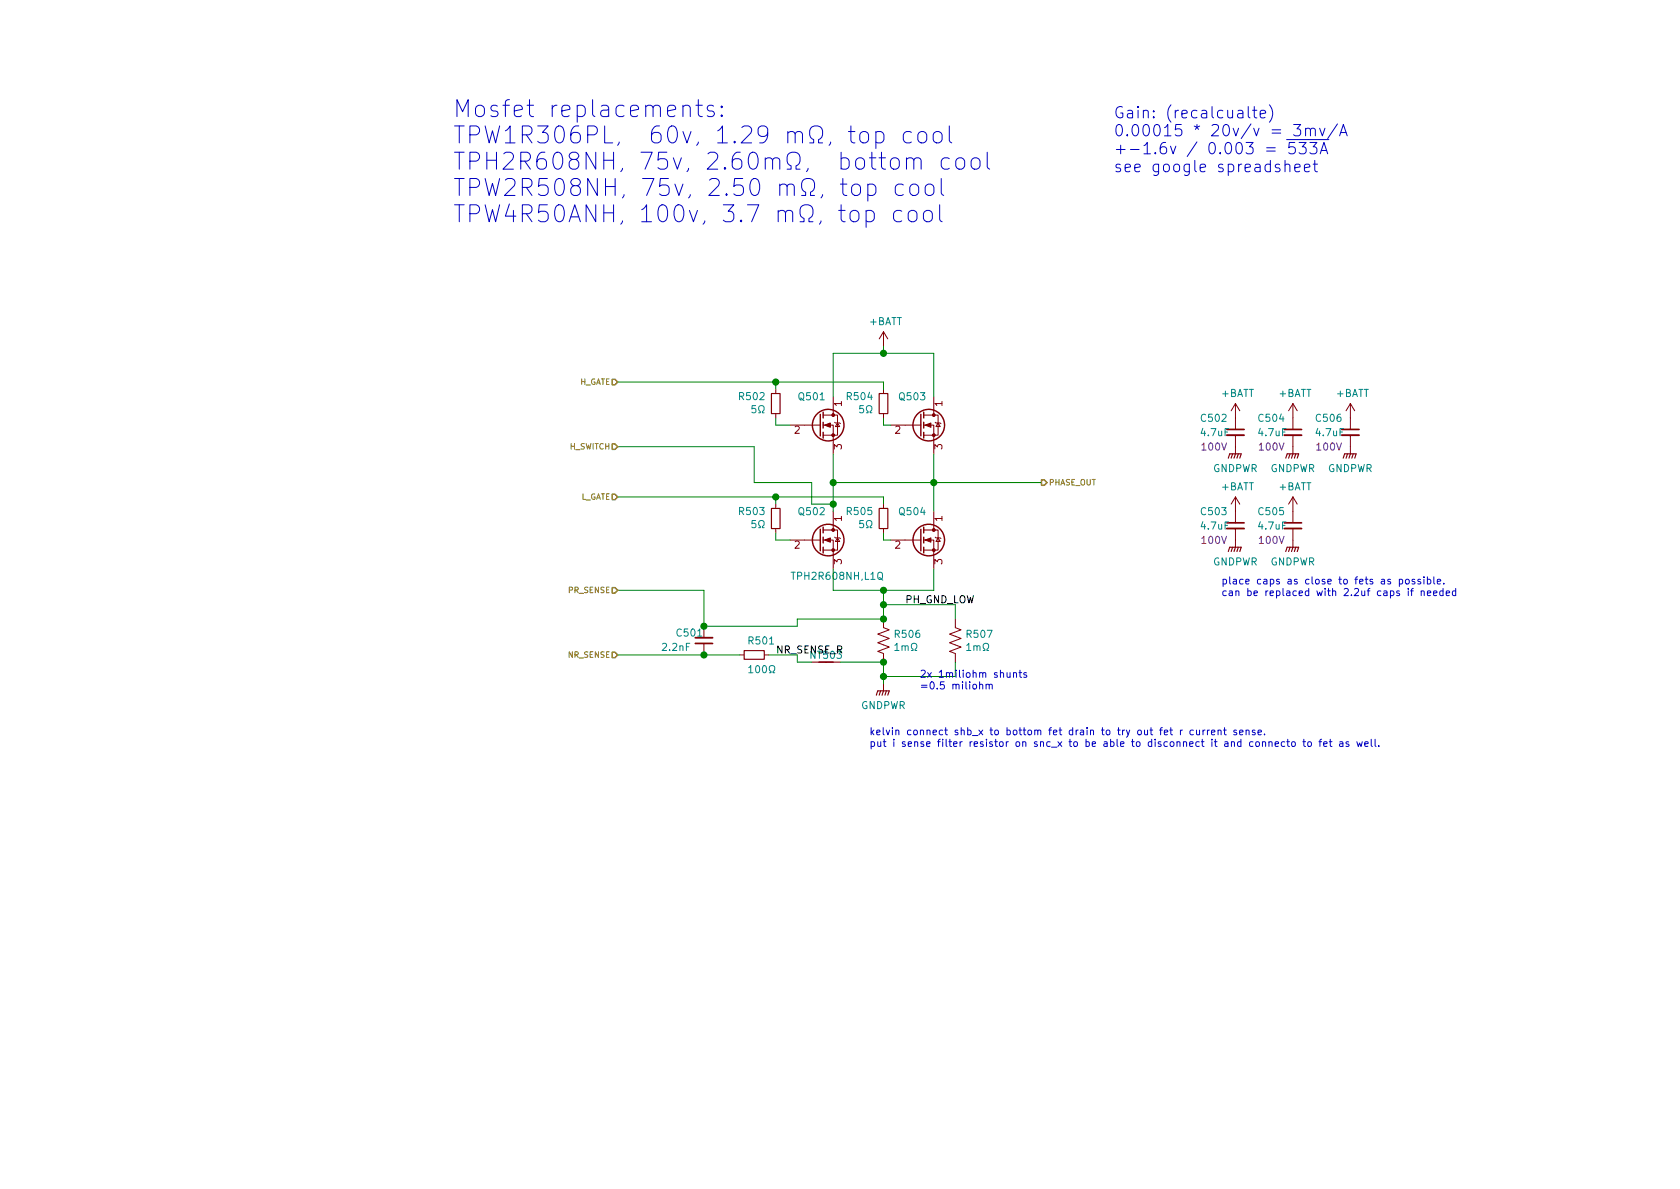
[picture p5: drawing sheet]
<svg xmlns="http://www.w3.org/2000/svg" width="297mm" height="210mm" viewBox="0 0 297 210" stroke-linecap="round" stroke-linejoin="round" font-family="sans-serif">
<g fill="none" stroke="#840000" stroke-width=".18">
<path d="M156.2 58.7v2.5M156.2 58.7l-.8 1.2M156.2 58.7l.8 1.2M137.2 68.8v.8M137.2 73.1v.8M139.7 75.2h5.3M145.5 75.2h1.8v5.1M145.5 73.4h2.6v3.6h-2.6M147.3 70.1v3.3M147.6 74.7l.1 .1h.8l.1 .1M148.1 74.8l.4 .6h-.8zM156.2 68.8v.8"/>
<path d="M156.2 73.1v.8M157.5 75.2h5.3M163.3 75.2h1.8v5.1M163.3 73.4h2.6v3.6h-2.6M165.1 70.1v3.3M165.4 74.7l.1 .1h.7l.2 .1M165.9 74.8l.3 .6h-.7zM218.4 71.4v4.5M218.4 77v3.3M218.4 71.4l-.7 1.2M218.4 71.4l.8 1.2M228.6 71.4v4.5"/>
<path d="M228.6 77v3.3M228.6 71.4l-.8 1.2M228.6 71.4l.8 1.2M238.8 71.4v4.5M238.8 77v3.3M238.8 71.4l-.8 1.2M238.8 71.4l.7 1.2M137.2 89.1v.8M137.2 93.5v.7M139.7 95.5h5.3M145.5 95.5h1.8v5.1M145.5 93.7h2.6v3.6h-2.6"/>
<path d="M147.3 90.4v3.3M147.6 95l.1 .1h.8l.1 .1M148.1 95.1l.4 .7h-.8zM156.2 89.1v.8M156.2 93.5v.7M157.5 95.5h5.3M163.3 95.5h1.8v5.1M163.3 93.7h2.6v3.6h-2.6M165.1 90.4v3.3M165.4 95l.1 .1h.7l.2 .1M165.9 95.1l.3 .7h-.7zM218.4 87.9v4.6"/>
<path d="M218.4 93.5v3.3M218.4 87.9l-.7 1.2M218.4 87.9l.8 1.2M228.6 87.9v4.6M228.6 93.5v3.3M228.6 87.9l-.8 1.2M228.6 87.9l.8 1.2M124.5 110.7v2.1M124.5 113.8v2M130.8 115.8h.8M135.1 115.8h.8M156.2 109.5v1.5l1 .4-2 .7 2 .8-2 .8 2 .7-2 .8 1 .4v1.5"/>
<path d="M168.9 109.5v1.5l1 .4-2 .7 2 .8-2 .8 2 .7-2 .8 1 .4v1.5M156.2 120.9v1.3"/>
</g>
<g fill="none" stroke="#840000" stroke-width=".2">
<path d="M136.4 69.6h1.5v3.5h-1.5zM155.4 69.6h1.6v3.5h-1.6zM136.4 89.9h1.5v3.6h-1.5zM155.4 89.9h1.6v3.6h-1.6zM217.2 81l.2-.7h2.1l-.3 .7M217.2 97.5l.2-.7h2.1l-.3 .7M217.9 80.3l-.2 .7M217.9 96.8l-.2 .7M218.4 80.3l-.2 .7M218.4 96.8l-.2 .7M218.9 80.3l-.2 .7M218.9 96.8l-.2 .7"/>
<path d="M227.3 81l.3-.7h2l-.2 .7M227.3 97.5l.3-.7h2l-.2 .7M228.1 80.3l-.3 .7M228.1 96.8l-.3 .7M228.6 80.3l-.3 .7M228.6 96.8l-.3 .7M229.1 80.3l-.2 .7M229.1 96.8l-.2 .7M237.5 81l.2-.7h2.1l-.3 .7M238.3 80.3l-.3 .7M238.8 80.3l-.3 .7M239.3 80.3l-.3 .7"/>
<path d="M131.6 115.1h3.5v1.5h-3.5zM154.9 122.9l.3-.7h2l-.2 .7M155.7 122.2l-.3 .7M156.2 122.2l-.2 .7M156.7 122.2l-.2 .7"/>
</g>
<g fill="none" stroke="#840000" stroke-width=".25">
<path d="M145 73.3v3.8M145.5 72.9v1M145.5 74.7v1M145.5 76.4v1.1M162.8 73.3v3.8M163.3 72.9v1M163.3 74.7v1M163.3 76.4v1.1M145 93.6v3.8M145.5 93.2v1M145.5 95v1M145.5 96.8v1"/>
<path d="M162.8 93.6v3.8M163.3 93.2v1M163.3 95v1M163.3 96.8v1"/>
<circle cx="146.4" cy="75.2" r="2.79"/>
<circle cx="164.2" cy="75.2" r="2.79"/>
<circle cx="146.4" cy="95.5" r="2.79"/>
<circle cx="164.2" cy="95.5" r="2.79"/>
</g>
<g fill="#840000" stroke="#840000" stroke-width=".18">
<path d="M163.6 75.2l1-.4v.8z"/>
<path d="M145.8 75.2l1-.4v.8z"/>
<path d="M163.6 95.5l1-.4v.8z"/>
<path d="M145.8 95.5l1-.4v.8z"/>
<circle cx="165.1" cy="77" r=".25"/>
<circle cx="165.1" cy="73.4" r=".25"/>
<circle cx="147.3" cy="77" r=".25"/>
<circle cx="147.3" cy="73.4" r=".25"/>
<circle cx="165.1" cy="97.3" r=".25"/>
<circle cx="165.1" cy="93.7" r=".25"/>
<circle cx="147.3" cy="97.3" r=".25"/>
<circle cx="147.3" cy="93.7" r=".25"/>
</g>
<g fill="none" stroke="#008484" stroke-width=".18">
<path d="M133.6 71.7h-.6l-.1 .6 .2-.1 .5 .1v.6l-.2 .1-.5-.1M134.1 73h.3v-.2a.55 .55 0 0 1-.2-.9 .55 .55 0 0 1 .9 0v.2a.53 .53 0 0 1-.3 .7v.2h.3M152.7 71.7h-.7v.6l.2-.1 .5 .1v.6l-.2 .1-.5-.1M153.2 73h.3v-.2a.55 .55 0 0 1-.3-.9 .55 .55 0 0 1 .9 0l.1 .2a.53 .53 0 0 1-.4 .7v.2h.4M133.6 92h-.6l-.1 .7 .2-.2 .5 .2v.5l-.2 .1-.5-.1M134.1 93.3h.3v-.2a.55 .55 0 0 1-.2-.8 .55 .55 0 0 1 .9-.1v.2a.53 .53 0 0 1-.3 .7v.2h.3M152.7 92h-.7v.7l.2-.2 .5 .2v.5l-.2 .1-.5-.1M153.2 93.3h.3v-.2a.55 .55 0 0 1-.3-.8 .55 .55 0 0 1 .9-.1l.1 .2a.53 .53 0 0 1-.4 .7v.2h.4M132.4 118.1l.3-.4v1.3M132.4 119h.7M136 119h.3v-.3a.54 .54 0 0 1-.3-.7 .54 .54 0 0 1 .8-.2 .59 .59 0 0 1-.1 .9v.3h.3M139.9 101.2h.7"/>
<path d="M158.2 114.1l.4-.3v1.2M158.2 115h.8M161.1 115h.3v-.2a.54 .54 0 0 1-.2-.7 .54 .54 0 0 1 .7-.3 .59 .59 0 0 1-.1 1v.2h.3M170.9 114.1l.4-.3v1.2M170.9 115h.8M173.8 115h.3v-.2a.54 .54 0 0 1-.2-.7 .54 .54 0 0 1 .7-.3 .59 .59 0 0 1-.1 1v.2h.3"/>
</g>
<path d="M216.9 77h3.1M227.1 77h3M237.2 77h3.1M216.9 93.5h3.1M227.1 93.5h3M122.9 112.8h3.1" fill="none" stroke="#840000" stroke-width=".33"/>
<path d="M216.9 75.9h3.1M227.1 75.9h3M237.2 75.9h3.1M216.9 92.5h3.1M227.1 92.5h3M122.9 113.8h3.1" fill="none" stroke="#840000" stroke-width=".3"/>
<g fill="none" stroke="#008400" stroke-width=".18">
<path d="M109.2 79h24.1v6.3h10.2v3.8h3.8M109.2 67.6h47v1.2M137.2 67.6v1.2M137.2 73.9v1.3h2.5M147.3 70.1v-7.6h17.8v7.6M156.2 61.2v1.3M156.2 73.9v1.3h1.3M109.2 87.9h47v1.2M137.2 87.9v1.2M137.2 94.2v1.3h2.5M147.3 80.3v10.1M147.3 85.3h36.8"/>
<path d="M156.2 94.2v1.3h1.3M165.1 80.3v10.1M109.2 104.4h15.3v6.3h16.5v-1.2h15.2v-5.1M109.2 115.8h21.6M135.9 115.8h5.1v1.3h2.5M147.3 100.6v3.8h17.8v-3.8M148.6 117.1h7.6v3.8M156.2 106.9h12.7v2.6M168.9 117.1v2.5h-12.7"/>
</g>
<path d="M108.3 67.1h.4l.5 .5-.5 .4h-.4zM108.3 78.5h.4l.5 .5-.5 .5h-.4zM108.3 87.4h.4l.5 .5-.5 .5h-.4zM184.1 84.9h.5l.5 .4-.5 .5h-.5zM108.3 103.9h.4l.5 .5-.5 .5h-.4zM108.3 115.3h.4l.5 .5-.5 .5h-.4z" fill="none" stroke="#848400" stroke-width=".25"/>
<g fill="none" stroke="#0000c2" stroke-width=".18">
<path d="M120.8 18.9a.76 .76 0 0 1 1.2 .1v1.6M123 18.6h1.2M123.5 17.6v2.6l.1 .3 .6 .1M126.2 18.8l-.3-.2h-.4l-.3 .2-.2 .2 .2 .5 1 .3 .1 .2-.1 .5-.3 .1h-.6l-.3-.1M127.6 18.8l.1 .1-.1 .1-.1-.1 .1-.1v.2M220.7 18.8v1.7l.3 .3M221.5 19.5h.7M221.8 18.8v1.7v.2l.4 .1M224.4 18.5a2.29 2.29 0 0 1 0 3.1M127.6 20.3l.1 .2-.1 .1-.1-.1 .1-.2v.3M150 23.3h1.2M150.4 22.3v2.5l.2 .3 .6 .2"/>
<path d="M150.4 37.5a.81 .81 0 0 1 .8-.3 .81 .81 0 0 1 .7 .6v.8a.81 .81 0 0 1-.8 .6 .81 .81 0 0 1-.8-.6v-.8zM150.7 32.8a.81 .81 0 0 1 .8-.3 .81 .81 0 0 1 .6 .6v.9a.81 .81 0 0 1-.7 .6 .81 .81 0 0 1-.8-.6v-.9zM152.1 23.5a.81 .81 0 0 1 .9-.3 .81 .81 0 0 1 .6 .6v.9a.8 .8 0 0 1-.8 .6 .8 .8 0 0 1-.8-.6v-.9zM153.1 37.4a.96 .96 0 0 1 1.3 .1l.2 .3v.8l-.2 .3a.96 .96 0 0 1-1.3 .2M153.1 37.2v3M153.4 32.7l.3-.1h.6l.3 .1 .3 .4v.9l-.3 .4-.3 .2h-.6l-.3-.2M153.4 32.6v3M154.9 23.4l.2-.1h.6l.4 .2 .2 .3v.9l-.3 .4-.3 .2h-.6l-.2-.2M154.9 23.3v3M155.4 27.9h1.2M155.9 26.9v2.6l.1 .3 .6 .1M157.6 28.2a.81 .81 0 0 1 .8-.3 .81 .81 0 0 1 .6 .6v.8a.81 .81 0 0 1-.8 .6 .81 .81 0 0 1-.8-.6v-.8z"/>
<path d="M159.4 37.4a.96 .96 0 0 0-1.3 .1l-.1 .3v.8l.1 .3a.96 .96 0 0 0 1.3 .2M159.7 32.7l-.3-.1h-.5l-.5 .2-.1 .3v.9l.1 .3 .5 .3h.5l.3-.2M160.3 28.2a.76 .76 0 0 1 1.3 .1v1.6M160.3 27.9v2M160.7 37.5a.81 .81 0 0 1 .8-.3 .81 .81 0 0 1 .6 .6v.8a.8 .8 0 0 1-.7 .6 .8 .8 0 0 1-.8-.6v-.8zM161 32.8a.81 .81 0 0 1 .8-.3 .81 .81 0 0 1 .6 .6v.9a.81 .81 0 0 1-.8 .6 .81 .81 0 0 1-.7-.6v-.9zM161.1 23.4l-.2-.1h-.6l-.4 .2-.2 .3v.9l.3 .4 .3 .2h.6l.2-.2M161.6 28.3l.1-.2 .3-.2h.4l.3 .2 .2 .2v1.6M162.6 23.4a.81 .81 0 0 1 1.3 .4v.9a.81 .81 0 0 1-.8 .6 .81 .81 0 0 1-.8-.6v-.9zM163.4 37.5a.81 .81 0 0 1 .8-.3 .81 .81 0 0 1 .6 .6v.8a.81 .81 0 0 1-.7 .6 .81 .81 0 0 1-.8-.6v-.8zM163.7 32.8a.81 .81 0 0 1 .8-.3 .81 .81 0 0 1 .6 .6v.9a.8 .8 0 0 1-.7 .6 .8 .8 0 0 1-.8-.6v-.9zM165.1 23.5a.83 .83 0 0 1 1.5 .3v.9a.81 .81 0 0 1-.8 .6 .81 .81 0 0 1-.8-.6v-.9z"/>
<path d="M166.1 36.2v2.6l.2 .3 .3 .1M166.4 31.6v2.5l.2 .3 .3 .2M167.8 22.3v2.5l.2 .3 .3 .2M167.8 28.1l-.2-.2h-.6l-.4 .3-.2 .3v.8l.3 .5 .3 .1h.6l.2-.1M169.1 28.2a.81 .81 0 0 1 .8-.3 .81 .81 0 0 1 .7 .6v.8a.81 .81 0 0 1-.8 .6 .81 .81 0 0 1-.8-.6v-.8zM171.9 28.2a.81 .81 0 0 1 .8-.3 .81 .81 0 0 1 .6 .6v.8a.81 .81 0 0 1-.8 .6 .81 .81 0 0 1-.8-.6v-.8zM174.5 26.9v2.6l.2 .3 .3 .1M222.8 20.2l1-.2-.1-.4-.6-.1-.3 .3 .1 .9 .2 .1 .6-.1M224 26.1h1.5M224 26.7h1.5M227.2 29.2a.52 .52 0 0 1 .8-.1l.1 1.3M227.5 24.7h7.4"/>
<path d="M228.7 22h1.3l-.7 .8a.53 .53 0 0 1 .7 .4v.4l-.2 .3-.8 .1-.3-.2M228.9 25.2h-.9l-.1 .9 .3-.1h.4l.3 .1 .1 .2-.1 .7-.3 .2h-.4l-.3-.2M228.9 29.7l1-.2-.1-.4-.6-.1-.3 .3 .1 1 .2 .1 .6-.1M229.7 25.2h1.2l-.6 .8a.59 .59 0 0 1 .6 .3v.5l-.3 .4h-.6l-.3-.2M230.6 29.7l1-.2-.1-.4-.6-.1-.3 .3 .1 1 .2 .1 .6-.1M230.8 22.9a.52 .52 0 0 1 .8-.1l.1 1.2M230.8 22.7v1.3M231.6 25.2h1.2l-.6 .8a.58 .58 0 0 1 .6 .3v.5l-.3 .4h-.6l-.3-.2M231.7 23l.1-.2a.48 .48 0 0 1 .8 .2v1M232.2 29h.7M232.5 28.4v1.7l.1 .2 .3 .1M233.3 22.7l.5 1.3 .5-1.3"/>
<path d="M233.4 27.2l.7-2 .6 2M233.6 26.6h1M236.5 21.9l-1.8 2.6M236.9 24l.6-2 .7 2M237.1 23.4h.9M178.1 118.9v.8l.3 .1 .2-.1M178.6 118.9v.9M179.2 119.1l.2-.2 .3 .1v.8M179.2 118.9v.9M180.2 118.9h.4M180.3 118.5v1.1l.3 .2M181.5 119l-.3-.1-.2 .2 .1 .2 .4 .1v.3h-.5"/>
<path d="M247.4 102.5l.4-.1 .2 .3-.1 .5h-.5M247.4 102.4v1.3M248.6 102.5l.3-.1 .3 .3-.2 .5-.3 .1-.2-.3zM249.4 104.5h.5M249.9 104.1l-.3 .1v1.1M250.1 102.5l-.3-.1-.1 .2v.2l.4 .1v.3h-.4M251.2 102.5l-.3-.1-.2 .2v.2l.5 .1v.3h-.5M251.3 104.6l.2-.1h.3v.8M251.3 104.5v.8M251.8 102v.1M251.8 102.4v.9M252.4 102.5l.3-.1 .3 .3-.1 .5h-.5"/>
<path d="M252.4 104.9l.6-.1-.1-.3h-.3l-.2 .2v.6h.5M252.4 102v1.3M253.5 104.9l.6-.1-.1-.3h-.4l-.1 .2v.6h.5M253.5 102v1.1l.2 .2M254.1 102.8l.6-.1v-.2l-.4-.1-.2 .2 .1 .6h.5M255.1 104.5h-.3l-.2 .2 .1 .6h.4M255.1 104.1v1.2M255.3 103.1v.2M255.7 104.9l.6-.1-.1-.3h-.3l-.2 .2 .1 .6h.4M257.4 104.5h-.4l-.2 .2 .1 .6h.5M257.4 104.1v1.2M173.2 121.1l.2-.1 .3 .1 .1 .7"/>
<path d="M173.2 120.6v1.2M174.3 121.1l.2-.1 .3 .1 .1 .7M174.3 121v.8M174.9 121.2l.2-.2 .3 .1v.7M208.7 129.1v.8M209.1 129.1l-.4 .2M211 129.2l-.4-.1-.2 .2 .1 .6h.5M211.6 129.1v.8h.3l.2-.1M212.1 129.1v.8M212.7 129.1v.8M213.1 129.1l-.4 .2M213.5 129.1v.8"/>
<path d="M213.8 129.1l-.3 .2M214.2 129.5l.6-.1v-.2l-.4-.1-.2 .2 .1 .6h.5M215.4 129.2l.1-.1 .3 .1 .1 .7M215.4 129.1v.8M216.3 129.1h.5M216.5 128.7v1.1l.3 .1M218.6 129.2l-.3-.1-.2 .2 .1 .2 .4 .1v.3h-.5M219.2 129.5l.6-.1-.1-.2-.3-.1-.2 .2v.6h.5M220.3 129.2l.2-.1 .3 .1 .1 .7M220.3 129.1v.8M221.9 129.2l-.3-.1-.2 .2 .1 .2 .4 .1v.3h-.5M222.4 129.5l.6-.1v-.2l-.4-.1-.2 .2 .1 .6h.5"/>
<path d="M223.2 131.3l.2-.1h.3l.1 .8M223.2 131.2v.8M223.6 129.8v.1M224.4 131.3l.2-.1h.3v.8M224.4 131.2v.8M225.5 131.6l.6-.1-.1-.3h-.4l-.1 .1v.6h.5M227.2 131.2h-.4l-.3 .2 .2 .5h.5M227.5 131.2h.5M227.7 130.7v1.1l.3 .2M228.5 131.2h.3l.2 .2-.1 .5-.3 .1-.2-.1zM230.4 131.2h.4M230.5 130.7v1.1l.3 .2"/>
<path d="M231.3 131.2h.3l.3 .2-.2 .5-.3 .1-.1-.1zM233.2 131.2h.5M233.7 130.7l-.3 .2v1.1M234 131.6l.6-.1v-.3h-.4l-.2 .1 .1 .6h.5M235 131.2h.5M235.2 130.7v1.1l.3 .2M236.9 131.2h.5v.8M237.4 131.5h-.4l-.2 .2 .1 .2h.5M238.5 131.2h-.3l-.2 .1v.2l.5 .1v.3h-.5M239.9 131.2l.3 .8 .2-.6 .2 .6 .3-.8M241.3 131.6l.6-.1v-.3h-.4l-.2 .1 .1 .6h.5M242.4 130.7v1.1l.2 .2"/>
<path d="M243.1 130.7v1.1l.2 .2M243.8 131.9v.1"/>
</g>
<g fill="#008400" stroke="#008400" stroke-width=".25">
<circle cx="137.2" cy="67.6" r=".51"/>
<circle cx="147.3" cy="89.1" r=".51"/>
<circle cx="147.3" cy="85.3" r=".51"/>
<circle cx="156.2" cy="106.9" r=".51"/>
<circle cx="124.5" cy="115.8" r=".51"/>
<circle cx="137.2" cy="87.9" r=".51"/>
<circle cx="156.2" cy="62.5" r=".51"/>
<circle cx="156.2" cy="119.6" r=".51"/>
<circle cx="156.2" cy="109.5" r=".51"/>
<circle cx="156.2" cy="117.1" r=".51"/>
<circle cx="124.5" cy="110.7" r=".51"/>
<circle cx="165.1" cy="85.3" r=".51"/>
<circle cx="156.2" cy="104.4" r=".51"/>
</g>
<g font-size="4.2" fill="#0000c2">
<text x="80" y="20.8">Mosfet replacements:</text>
<text x="80" y="25.4">TPW1R306PL, 60v, 1.29 m, top cool</text>
<text x="80" y="30.1">TPH2R608NH, 75v, 2.60m, bottom cool</text>
<text x="80" y="34.7">TPW2R508NH, 75v, 2.50 m, top cool</text>
<text x="80" y="39.4">TPW4R50ANH, 100v, 3.7 m, top cool</text>
</g>
<g font-size="2.8" fill="#0000c2">
<text x="196.8" y="20.9">Gain: (recalcualte)</text>
<text x="196.8" y="24.1">0.00015 * 20v/v = 3mv/A</text>
<text x="196.8" y="27.3">+-1.6v / 0.003 = 533A</text>
<text x="196.8" y="30.5">see google spreadsheet</text>
</g>
<g font-size="1.8" fill="#008484">
<text x="153.7" y="57.5">+BATT</text>
<text x="130.8" y="70.8">R502</text>
<text x="141.4" y="70.8">Q501</text>
<text x="149.9" y="70.8">R504</text>
<text x="159.1" y="70.8">Q503</text>
<text x="216" y="70.2">+BATT</text>
<text x="226.1" y="70.2">+BATT</text>
<text x="236.3" y="70.2">+BATT</text>
<text x="212.5" y="74.6">C502</text>
<text x="212.7" y="77.1">4.7uF</text>
<text x="222.7" y="74.6">C504</text>
<text x="222.9" y="77.1">4.7uF</text>
<text x="232.8" y="74.6">C506</text>
<text x="233" y="77.1">4.7uF</text>
<text x="214.4" y="83.5">GNDPWR</text>
<text x="224.6" y="83.5">GNDPWR</text>
<text x="234.7" y="83.5">GNDPWR</text>
<text x="216" y="86.7">+BATT</text>
<text x="226.1" y="86.7">+BATT</text>
<text x="130.8" y="91.1">R503</text>
<text x="141.4" y="91.1">Q502</text>
<text x="149.9" y="91.1">R505</text>
<text x="159.1" y="91.1">Q504</text>
<text x="212.5" y="91.1">C503</text>
<text x="212.7" y="93.6">4.7uF</text>
<text x="222.7" y="91.1">C505</text>
<text x="222.9" y="93.6">4.7uF</text>
<text x="214.4" y="100">GNDPWR</text>
<text x="224.6" y="100">GNDPWR</text>
<text x="140.7" y="102.5">TPH2R608NH,L1Q</text>
<text x="119.8" y="112.6">C501</text>
<text x="132.5" y="114">R501</text>
<text x="158.3" y="112.8">R506</text>
<text x="171" y="112.8">R507</text>
<text x="117.2" y="115.1">2.2nF</text>
<text x="133.2" y="119">100</text>
<text x="158.9" y="115.1">1m</text>
<text x="171.6" y="115.1">1m</text>
<text x="152.2" y="125.4">GNDPWR</text>
</g>
<g font-size="1.8" fill="#840000">
<text x="148.8" y="71.9" transform="rotate(-90 148.8 71.9)">1</text>
<text x="166.6" y="71.9" transform="rotate(-90 166.6 71.9)">1</text>
<text x="140.5" y="76.7">2</text>
<text x="158.3" y="76.7">2</text>
<text x="148.8" y="79.5" transform="rotate(-90 148.8 79.5)">3</text>
<text x="166.6" y="79.5" transform="rotate(-90 166.6 79.5)">3</text>
<text x="148.8" y="92.2" transform="rotate(-90 148.8 92.2)">1</text>
<text x="166.6" y="92.2" transform="rotate(-90 166.6 92.2)">1</text>
<text x="140.5" y="97">2</text>
<text x="148.8" y="99.8" transform="rotate(-90 148.8 99.8)">3</text>
<text x="158.3" y="97">2</text>
<text x="166.6" y="99.8" transform="rotate(-90 166.6 99.8)">3</text>
</g>
<g font-size="1.8" fill="#840084">
<text x="212.6" y="79.7">100V</text>
<text x="222.7" y="79.7">100V</text>
<text x="232.9" y="79.7">100V</text>
<text x="212.6" y="96.2">100V</text>
<text x="222.7" y="96.2">100V</text>
</g>
<g font-size="1.8">
<text x="160" y="106.7">PH_GND_LOW</text>
<text x="137.2" y="115.6">NR_SENSE_R</text>
<text x="143.4" y="116.5">NT503</text>
</g>
<g font-size="1.8" fill="#0000c2">
<text x="215.9" y="103.3">place caps as close to fets as possible.</text>
<text x="215.9" y="105.4">can be replaced with 2.2uf caps if needed</text>
<text x="162.6" y="119.9">2x 1miliohm shunts</text>
<text x="162.6" y="121.9">=0.5 miliohm</text>
<text x="153.7" y="130">kelvin connect shb_x to bottom fet drain to try out fet r current sense.</text>
<text x="153.7" y="132.1">put i sense filter resistor on snc_x to be able to disconnect it and connecto to fet as well.</text>
</g>
<g font-size="1.4" fill="#848400">
<text x="102.4" y="68">H_GATE</text>
<text x="100.8" y="79.5">H_SWITCH</text>
<text x="102.5" y="88.4">L_GATE</text>
<text x="185.4" y="85.8">PHASE_OUT</text>
<text x="100.6" y="104.9">PR_SENSE</text>
<text x="100.5" y="116.3">NR_SENSE</text>
</g>
</svg>
